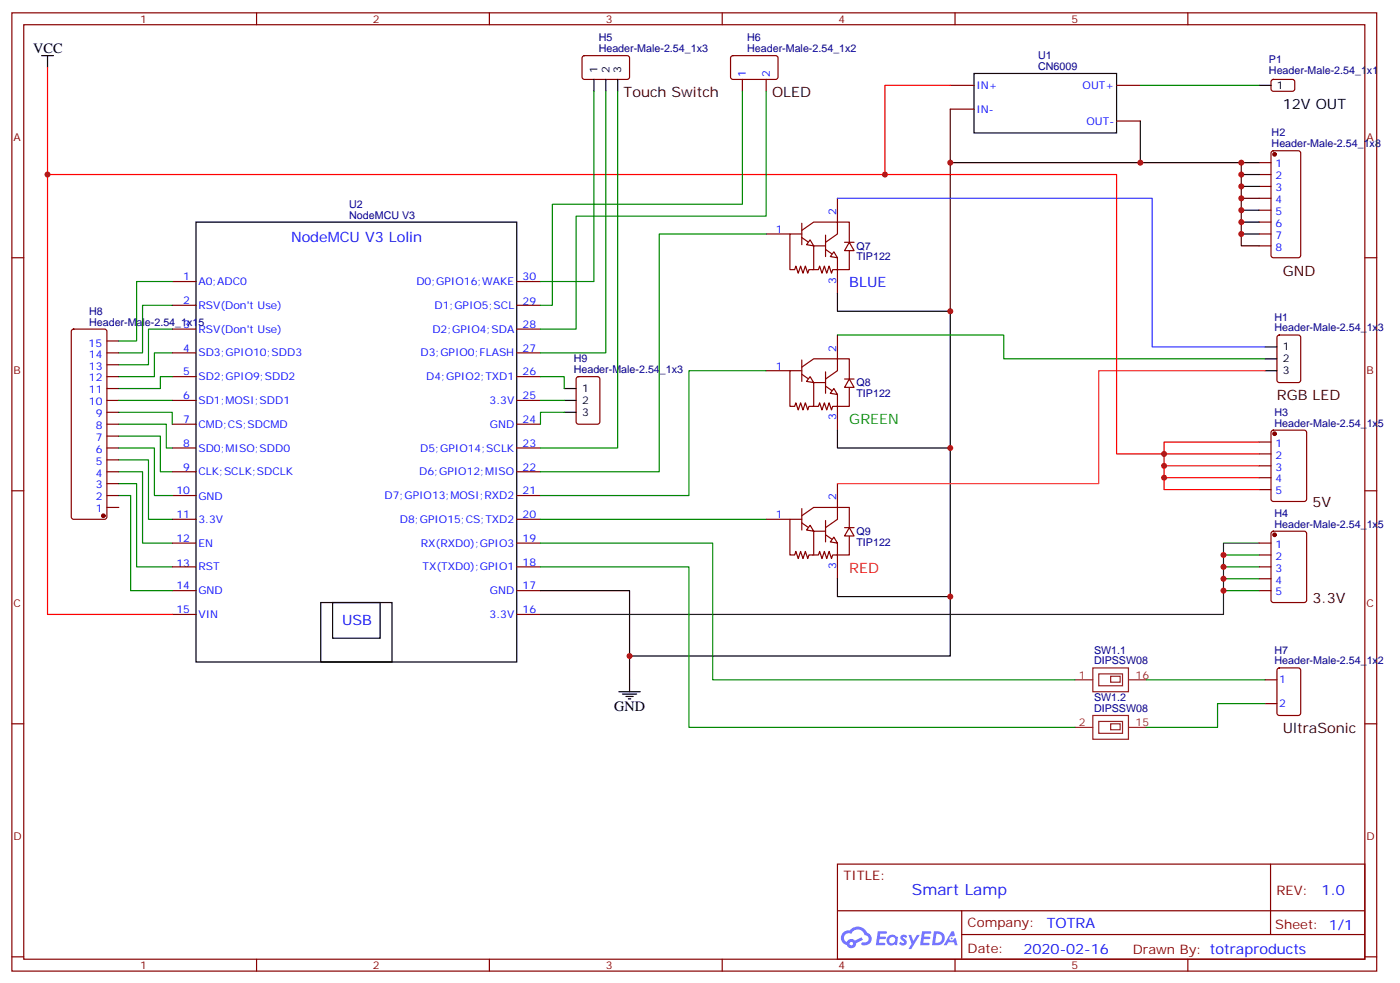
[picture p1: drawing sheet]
<svg xmlns="http://www.w3.org/2000/svg" width="416mm" height="292mm" viewBox="0 0 416 292" stroke-linecap="round" stroke-linejoin="round" font-family="sans-serif">
<g fill="none" stroke="#870000" stroke-width=".35">
<path d="M3.5 3.8h405.4v284.3h-405.4zM7.1 7.3h398.2v277.3h-398.2zM76.2 3.8v3.5M145.3 3.8v3.5M214.5 3.8v3.5M283.6 3.8v3.5M352.8 3.8v3.5M3.5 76.5h3.6M405.3 76.5h3.6M3.5 145.6h3.6M405.3 145.6h3.6M3.5 214.8h3.6"/>
<path d="M405.3 214.8h3.6M248.7 256.4h156.6v28.2h-156.6zM377.3 256.4v20.9M248.7 270.2h156.5M285.6 277.3h119.6M285.6 270.2v14.2M3.5 283.9h3.6M76.2 284.6v3.5M145.3 284.6v3.5M214.5 284.6v3.5M283.6 284.6v3.5M352.8 284.6v3.5"/>
<path d="M405.3 283.9h3.6"/>
</g>
<g fill="#5487ff">
<path d="M267.7 277.6a1.22 1.22 0 0 1 1.7 .2l-.4 .6a.47 .47 0 0 0-.3-.4 .47 .47 0 0 0-.5 .2l.1 .2a1.14 1.14 0 0 1 .8 1.8 1.14 1.14 0 0 1-1.9 0l-.2-.2 .5-.6 .7 .5a.29 .29 0 0 0 .3-.3 .29 .29 0 0 0-.2-.3 1.04 1.04 0 0 1-.6-1.7z"/>
<path d="M260.7 276.3h2.4l.3 .2-.2 .5-1.8 .1-.1 .8h1.5l.3 .4-.3 .4h-1.6l-.2 1.1h1.7l.2 .3-.2 .3-2.6 .1z"/>
<path d="M273.8 276.3h2.4l.3 .2-.1 .5-1.8 .1-.2 .8h1.6l.3 .4-.4 .4h-1.6l-.1 1.1h1.7l.2 .3-.2 .3-2.6 .1z"/>
<path d="M282.6 276.3h.7l.3 1.3-.6 .3a.69 .69 0 0 0-1 .3 .69 .69 0 0 0 .4 .9 .69 .69 0 0 0 .9-.6l.5-.2 .6 2.2h-.8l-.2-.9h-1.8l-.5 .9h-.8z"/>
<path d="M269.8 277.4h.8l.6 1.8 1.1-1.8h.9l-2.6 4.2h-.8l.9-1.5z"/>
<path d="M277.4 276.3l-.6 4.2h1.3a2.11 2.11 0 0 0 2.5-2.1 2.11 2.11 0 0 0-2.5-2.1zM278.1 277.1a1.39 1.39 0 0 1 1.7 1.4 1.39 1.39 0 0 1-1.8 1.3h-.3z"/>
<path d="M263.7 277.9a1.54 1.54 0 0 0-.1 2.2 1.54 1.54 0 0 0 2.2 .1l.6 .3 .3-2.3-.2-.3h-.4a1.49 1.49 0 0 0-2.4 0zM264 278.9a.94 .94 0 0 1 1.8 0 .94 .94 0 0 1-1.8 0z"/>
<path d="M250.4 276.7a2.18 2.18 0 0 0 1.1 3.7 1.44 1.44 0 0 0 1.6 .9 1.44 1.44 0 0 0 1.2-1.4l2-1.1-.5-.7-1.9 1a1.47 1.47 0 0 0-2.4 .4 1.39 1.39 0 0 1-.7-1.9 1.39 1.39 0 0 1 2-.5 2.12 2.12 0 0 1 2.2-1.3 2.12 2.12 0 0 1 1.9 1.7 1.14 1.14 0 0 1 1.1 1.4 1.14 1.14 0 0 1-1.7 .7 .43 .43 0 0 0-.5 .4 .43 .43 0 0 0 .4 .5 1.98 1.98 0 0 0 2.5-1.2 1.98 1.98 0 0 0-1.2-2.6 3.1 3.1 0 0 0-5.3-.6l-.9 .1zM252.3 280a.55 .55 0 0 1 1.1 0 .55 .55 0 0 1-1.1 0z"/>
<circle cx="282.6" cy="278.4" r=".26"/>
</g>
<path d="M289.3 21.8h42.3v17.6h-42.3zM58.2 65.9h95.3v130.5h-95.3zM95.2 178.8h21.2v17.6h-21.2zM98.8 178.8h14.1v10.6h-14.1z" fill="none" stroke="#000" stroke-width=".35"/>
<g fill="none" stroke="#870000" stroke-width=".35">
<path d="M282.2 25.3h7.1M282.2 32.4h7.1M331.6 25.3h7.1M331.6 35.9h7.1M238.1 69.4h-3.5v10.6h1.4l.4-1 .7 2.1 .7-2.1 .7 2.1 .7-2.1 .7 2.1 .3-1.1h2.9l.3-1 .7 2.1 .7-2.1 .7 2.1 .7-2.1 .7 2.1 .4-1.1h1.4M238.1 68.4l3.6-2.5h7v3.5l-3.5 2.5M238.1 66.3v6.3M238.1 70.5l3.6 2.5M245.2 73h-3.5v7M245.2 74l3.5 2.5v3.5h3.5v-5.6M245.2 69.8v6.3M248.7 65.9h3.5v6"/>
<path d="M250.8 71.9h2.8M51.2 97.6h7M51.2 90.6h7M51.2 83.5h7M153.5 97.6h7M153.5 90.6h7M153.5 83.5h7M51.2 118.8h7M51.2 111.8h7M51.2 104.7h7M153.5 118.8h7M153.5 111.8h7"/>
<path d="M153.5 104.7h7M51.2 140h7M51.2 132.9h7M51.2 125.9h7M153.5 140h7M153.5 132.9h7M153.5 125.9h7M51.2 154.1h7M51.2 147h7M153.5 154.1h7M153.5 147h7M51.2 175.3h7"/>
<path d="M51.2 168.2h7M51.2 161.1h7M153.5 175.3h7M153.5 168.2h7M153.5 161.1h7M51.2 182.3h7M153.5 182.3h7"/>
</g>
<g fill="#fff" stroke="#870000" stroke-width=".35">
<path d="M252.2 71.9l1.4 2.5h-2.8z"/>
<path d="M247.6 74.7l1.1 1.8-2.1-.4z"/>
<path d="M240.6 71.2l1.1 1.8-2.2-.4z"/>
</g>
<path d="M248.7 58.8v7.1M227.5 69.4h7.1M248.7 80v7.1M238.1 110h-3.5v10.6h1.4l.4-1.1 .7 2.1 .7-2.1 .7 2.1 .7-2.1 .7 2.1 .3-1h2.9l.3-1.1 .7 2.1 .7-2.1 .7 2.1 .7-2.1 .7 2.1 .4-1h1.4M238.1 108.9l3.6-2.4h7v3.5l-3.5 2.5M238.1 106.8v6.4M238.1 111.1l3.6 2.4M245.2 113.5h-3.5v7.1M245.2 114.6l3.5 2.5v3.5h3.5v-5.7M245.2 110.3v6.4M248.7 106.5h3.5v6M250.8 112.5h2.8" fill="none" stroke="#870000" stroke-width=".35"/>
<g fill="#fff" stroke="#870000" stroke-width=".35">
<path d="M252.2 112.5l1.4 2.4h-2.8z"/>
<path d="M247.6 115.3l1.1 1.8-2.1-.4z"/>
<path d="M240.6 111.8l1.1 1.7-2.2-.3z"/>
</g>
<path d="M248.7 99.4v7.1M227.5 110h7.1M248.7 120.6v7M238.1 154.1h-3.5v10.6h1.4l.4-1.1 .7 2.1 .7-2.1 .7 2.1 .7-2.1 .7 2.1 .3-1h2.9l.3-1.1 .7 2.1 .7-2.1 .7 2.1 .7-2.1 .7 2.1 .4-1h1.4M238.1 153l3.6-2.4h7v3.5l-3.5 2.5M238.1 150.9v6.4M238.1 155.2l3.6 2.4M245.2 157.6h-3.5v7.1M245.2 158.7l3.5 2.4v3.6h3.5v-5.7M245.2 154.4v6.4M248.7 150.6h3.5v6M250.8 156.6h2.8" fill="none" stroke="#870000" stroke-width=".35"/>
<g fill="#fff" stroke="#870000" stroke-width=".35">
<path d="M252.2 156.6l1.4 2.4h-2.8z"/>
<path d="M247.6 159.4l1.1 1.7-2.1-.3z"/>
<path d="M240.6 155.9l1.1 1.7-2.2-.3z"/>
</g>
<g fill="none" stroke="#870000" stroke-width=".35">
<path d="M173.1 16.7l.5-.2 12.9 .1 .5 .6-.1 5.9-.6 .5-13-.1-.4-.6v-5.7zM217.2 16.7l.5-.2 12.9 .1 .5 .6-.1 5.9-.6 .5-13-.1-.4-.6v-5.7zM220.5 23.6v3.5M227.5 23.6v3.5M377.7 23.8l.5-.2h5.9l.4 .7v2.4l-.7 .4-5.9-.1-.4-.6v-2.1zM373.9 48.3h3.6M373.9 51.8h3.6M373.9 55.3h3.6M373.9 58.8h3.6M377.7 44.9l.5-.2h7.4l.6 .5 .1 30.6-.5 .6-7.6 .1-.7-.5v-30.6zM373.9 62.4h3.6M373.9 65.9h3.6"/>
<path d="M373.9 69.4h3.6M373.9 73h3.6M21.4 97.9l.5-.3h9.1l.5 .3 .2 .5v55l-.2 .5-.5 .2h-9.1l-.5-.2-.2-.5v-55zM379.5 99.6l.4-.2h5.7l.6 .4 .1 13-.5 .7h-5.9l-.6-.4-.1-13zM31.7 118.8h3.6M31.7 115.3h3.6M31.7 111.8h3.6M31.7 108.2h3.6M31.7 104.7h3.6M31.7 101.2h3.6M171.3 112l.5-.2h5.6l.7 .4 .1 13-.5 .6-5.9 .1-.6-.5-.1-12.9zM31.7 140h3.6"/>
<path d="M31.7 136.5h3.6M31.7 132.9h3.6M31.7 129.4h3.6M31.7 125.9h3.6M31.7 122.3h3.6M373.9 131.2h3.6M373.9 134.7h3.6M373.9 138.2h3.6M377.7 127.8l.5-.2h9.1l.7 .5 .1 20-.5 .6-9.4 .1-.7-.5v-20zM31.7 150.6h3.6M31.7 147h3.6M31.7 143.5h3.6"/>
<path d="M227.5 154.1h7.1M248.7 143.5v7.1M373.9 141.7h3.6M373.9 145.3h3.6M377.7 157.8l.5-.2h9.1l.7 .5 .1 20-.5 .6-9.4 .1-.7-.5v-20zM248.7 164.7v7M373.9 161.1h3.6M373.9 164.7h3.6M373.9 168.2h3.6M373.9 171.7h3.6M373.9 175.3h3.6M379.5 198.4l.4-.2h5.7l.6 .4 .1 13-.5 .6-5.9 .1-.6-.5-.1-12.9z"/>
<path d="M375.7 201.7h3.5M375.7 208.8h3.5"/>
</g>
<g fill="none" stroke="#000" stroke-width=".35">
<path d="M12.3 16.5h3.6M14.1 16.5v3.5M176.4 23.6v3.5M179.9 23.6v3.5M183.4 23.6v3.5M373.9 25.3h3.6M368.7 51.8h5.2M368.7 55.3h5.2M368.7 62.4h5.2M368.7 65.9h5.2M368.7 69.4h5.2M248.7 87.1v5.3h33.5v102.3h-95.2"/>
<path d="M167.6 115.3h3.5M167.6 118.8h3.5M375.7 110h3.5M375.7 102.9h3.5M375.7 106.5h3.5M167.6 122.3h3.5M248.7 127.6v5.3h33.5M160.5 175.3h26.5v29.9M248.7 171.7v5.3h33.5M183.8 205.2h6.3M184.9 206h4.2M185.9 206.7h2.1"/>
<path d="M186.6 207.4h.7"/>
</g>
<g fill="#870000" stroke="#870000" stroke-width=".35">
<circle cx="378.5" cy="45.8" r=".53"/>
<circle cx="378.5" cy="158.7" r=".53"/>
<circle cx="378.5" cy="128.7" r=".53"/>
<circle cx="30.7" cy="153" r=".53"/>
</g>
<path d="M324.6 198.2h10.5v7h-10.5zM326.3 200h7.1v3.5h-7.1zM319.3 201.7h5.3M319.3 215.8h5.3M324.6 212.3h10.5v7.1h-10.5zM326.3 214.1h7.1v3.5h-7.1zM329.8 200.7h2.9v1.7h-2.9zM329.8 214.8h2.9v1.7h-2.9zM335.1 201.7h5.3M335.1 215.8h5.3" fill="none" stroke="#8c2424" stroke-width=".35"/>
<path d="M14.1 20v162.3h37.1M282.2 25.3h-19.4v26.5M14.1 51.8h317.5v82.9h42.3M345.7 138.2v3.5h28.2M373.9 131.2h-28.2v3.5M345.7 141.7v3.6h28.2" fill="none" stroke="#f00" stroke-width=".35"/>
<g fill="none" stroke="#008700" stroke-width=".35">
<path d="M176.4 27.1v56.4h-15.9M179.9 27.1v77.6h-19.4M183.4 27.1v105.8h-22.9M220.5 27.1v33.5h-56.5v30h-3.5M227.5 27.1v37h-56.4v33.5h-10.6M338.7 25.3h35.2M227.5 69.4h-31.7v70.6h-35.3M51.2 83.5h-10.6v17.7h-5.3M51.2 90.6h-8.9v14.1h-7M51.2 97.6h-7.1v10.6h-8.8M248.7 99.4h49.4v7.1h77.6M35.3 118.8h15.9"/>
<path d="M51.2 104.7h-5.3v7.1h-10.6M51.2 111.8h-3.6v3.5h-12.3M160.5 111.8h7.1v3.5M160.5 118.8h7.1M227.5 110h-22.9v37h-44.1M35.3 122.3h15.9v3.6M35.3 125.9h14.1v7h1.8M35.3 129.4h12.3v10.6h3.6M35.3 132.9h10.6v14.1h5.3M35.3 136.5h8.8v17.6h7.1M35.3 140h7v21.1h8.9M167.6 122.3h-7.1v3.6"/>
<path d="M35.3 143.5h5.3v24.7h10.6M35.3 147h3.5v28.3h12.4M160.5 154.1h67M160.5 161.1h51.2v40.6h107.6M160.5 168.2h44.1v47.6h114.7M363.4 164.7h10.5M363.4 168.2h10.5M363.4 171.7h10.5M363.4 175.3h10.5M340.4 201.7h35.3M375.7 208.8h-14.1v7h-21.2"/>
</g>
<path d="M282.2 32.4v60M338.7 35.9v12.4h-56.5M338.7 48.3h35.2M368.7 48.3v24.7h5.2M368.7 58.8h5.2" fill="none" stroke="#300" stroke-width=".35"/>
<path d="M248.7 58.8h93.5v44.1h33.5" fill="none" stroke="#33f" stroke-width=".35"/>
<path d="M375.7 110h-49.4v33.5h-77.6" fill="none" stroke="#f33" stroke-width=".35"/>
<path d="M373.9 161.1h-10.5v21.2h-202.9" fill="none" stroke="#330" stroke-width=".35"/>
<path d="M345.7 134.7v3.5h28.2" fill="none" stroke="#f30" stroke-width=".35"/>
<g fill="#c00">
<circle cx="282.2" cy="132.9" r=".88"/>
<circle cx="282.2" cy="177" r=".88"/>
<circle cx="187" cy="194.7" r=".88"/>
<circle cx="282.2" cy="92.4" r=".88"/>
<circle cx="282.2" cy="48.3" r=".88"/>
<circle cx="338.7" cy="48.3" r=".88"/>
<circle cx="368.7" cy="48.3" r=".88"/>
<circle cx="368.7" cy="51.8" r=".88"/>
<circle cx="368.7" cy="55.3" r=".88"/>
<circle cx="368.7" cy="58.8" r=".88"/>
<circle cx="368.7" cy="62.4" r=".88"/>
<circle cx="368.7" cy="65.9" r=".88"/>
<circle cx="368.7" cy="69.4" r=".88"/>
<circle cx="363.4" cy="164.7" r=".88"/>
<circle cx="363.4" cy="168.2" r=".88"/>
<circle cx="363.4" cy="171.7" r=".88"/>
<circle cx="363.4" cy="175.3" r=".88"/>
<circle cx="345.7" cy="134.7" r=".88"/>
<circle cx="345.7" cy="138.2" r=".88"/>
<circle cx="345.7" cy="141.7" r=".88"/>
<circle cx="14.1" cy="51.8" r=".88"/>
<circle cx="262.8" cy="51.8" r=".88"/>
</g>
<text font-size="4.6" fill="#00f" x="270.8" y="265.4">Smart Lamp</text>
<g font-size="4.2">
<text x="9.9" y="15.8">VCC</text>
<text x="381" y="32.4">12V OUT</text>
<text x="182.4" y="210.9">GND</text>
</g>
<g font-size="4.2" fill="#300">
<text x="185.2" y="28.9">Touch Switch</text>
<text x="229.3" y="28.9">OLED</text>
<text x="381" y="81.8">GND</text>
<text x="379.2" y="118.8">RGB LED</text>
<text x="389.8" y="150.6">5V</text>
<text x="389.8" y="178.8">3.3V</text>
<text x="381" y="217.6">UltraSonic</text>
</g>
<g font-size="4.2" fill="#00f">
<text x="86.4" y="72">NodeMCU V3 Lolin</text>
<text x="252.2" y="85.3">BLUE</text>
<text x="101.6" y="185.5">USB</text>
<text x="392.5" y="265.7">1.0</text>
<text x="310.9" y="275.2">TOTRA</text>
<text x="304" y="283">2020-02-16</text>
</g>
<text font-size="4.2" fill="#0c0" x="252.2" y="125.9">GREEN</text>
<text font-size="4.2" fill="#f30" x="252.2" y="170">RED</text>
<g font-size="3.9" fill="#800">
<text x="250.5" y="261">TITLE:</text>
<text x="379.1" y="265.7">REV:</text>
<text x="287.4" y="275.2">Company:</text>
<text x="378.7" y="275.8">Sheet: 1/1</text>
<text x="287.4" y="282.9">Date:</text>
<text x="336.4" y="282.9">Drawn By: totraproducts</text>
</g>
<g font-size="3.2" fill="#800">
<text x="41.6" y="6.8">1</text>
<text x="110.8" y="6.8">2</text>
<text x="179.9" y="6.8">3</text>
<text x="249.1" y="6.8">4</text>
<text x="318.2" y="6.8">5</text>
<text x="4.1" y="41.9">A</text>
<text x="405.9" y="41.9">A</text>
<text x="4.1" y="111.1">B</text>
<text x="405.9" y="111.1">B</text>
<text x="4.1" y="180.2">C</text>
<text x="405.9" y="180.2">C</text>
<text x="4.1" y="249.3">D</text>
<text x="405.9" y="249.3">D</text>
<text x="41.6" y="287.6">1</text>
<text x="110.8" y="287.6">2</text>
<text x="179.9" y="287.6">3</text>
<text x="249.1" y="287.6">4</text>
<text x="318.2" y="287.6">5</text>
</g>
<g font-size="3.2" fill="#000080">
<text x="177.8" y="15.5">Header-Male-2.54_1x3</text>
<text x="177.8" y="12.3">H5</text>
<text x="221.9" y="15.5">Header-Male-2.54_1x2</text>
<text x="221.9" y="12.2">H6</text>
<text x="308.3" y="17.6">U1</text>
<text x="308.3" y="20.7">CN6009</text>
<text x="376.9" y="22">Header-Male-2.54_1x1</text>
<text x="376.9" y="18.8">P1</text>
<text x="377.7" y="40.5">H2</text>
<text x="377.7" y="43.7">Header-Male-2.54_1x8</text>
<text x="103.7" y="64.8">NodeMCU V3</text>
<text x="103.7" y="61.7">U2</text>
<text x="254.4" y="77.3">TIP122</text>
<text x="254.4" y="74.1">Q7</text>
<text x="26.5" y="93.4">H8</text>
<text x="378.5" y="95.1">H1</text>
<text x="26.5" y="96.6">Header-Male-2.54_1x15</text>
<text x="378.5" y="98.4">Header-Male-2.54_1x3</text>
<text x="170.4" y="107.5">H9</text>
<text x="170.4" y="110.7">Header-Male-2.54_1x3</text>
<text x="254.4" y="117.8">TIP122</text>
<text x="254.4" y="114.7">Q8</text>
<text x="378.5" y="123.5">H3</text>
<text x="378.5" y="126.6">Header-Male-2.54_1x5</text>
<text x="378.5" y="153.4">H4</text>
<text x="254.4" y="161.9">TIP122</text>
<text x="254.4" y="158.8">Q9</text>
<text x="378.5" y="156.6">Header-Male-2.54_1x5</text>
<text x="324.9" y="197.1">DIPSSW08</text>
<text x="324.9" y="194">SW1.1</text>
<text x="378.5" y="197.1">Header-Male-2.54_1x2</text>
<text x="378.5" y="194">H7</text>
<text x="324.9" y="208.1">SW1.2</text>
<text x="324.9" y="211.2">DIPSSW08</text>
</g>
<g font-size="3.2">
<text x="177.4" y="21.8" transform="rotate(-90 177.4 21.8)">1</text>
<text x="181" y="21.8" transform="rotate(-90 181 21.8)">2</text>
<text x="184.5" y="21.8" transform="rotate(-90 184.5 21.8)">3</text>
<text x="379.2" y="26.4">1</text>
<text x="381" y="104">1</text>
<text x="381" y="107.5">2</text>
<text x="381" y="111.1">3</text>
<text x="172.9" y="116.3">1</text>
<text x="172.9" y="119.9">2</text>
<text x="172.9" y="123.4">3</text>
</g>
<g font-size="3.2" fill="#00f">
<text x="221.5" y="22.9" transform="rotate(-90 221.5 22.9)">1</text>
<text x="228.6" y="22.9" transform="rotate(-90 228.6 22.9)">2</text>
<text x="290" y="26.4">IN+</text>
<text x="321.5" y="26.4">OUT+</text>
<text x="290" y="33.4">IN-</text>
<text x="322.7" y="37">OUT-</text>
<text x="378.8" y="49.7">1</text>
<text x="378.8" y="53.2">2</text>
<text x="378.8" y="56.7">3</text>
<text x="248.4" y="63.8" transform="rotate(-90 248.4 63.8)">2</text>
<text x="378.8" y="60.3">4</text>
<text x="378.8" y="63.8">5</text>
<text x="230.5" y="69.1">1</text>
<text x="378.8" y="67.3">6</text>
<text x="378.8" y="70.8">7</text>
<text x="378.8" y="74.4">8</text>
<text x="54.4" y="83.2">1</text>
<text x="155.2" y="83.2">30</text>
<text x="58.9" y="84.6">A0;ADC0</text>
<text x="123.7" y="84.6">D0;GPIO16;WAKE</text>
<text x="248.4" y="84.1" transform="rotate(-90 248.4 84.1)">3</text>
<text x="54.4" y="90.2">2</text>
<text x="58.9" y="91.7">RSV(Don't Use)</text>
<text x="129" y="91.7">D1;GPIO5;SCL</text>
<text x="155.2" y="90.6">29</text>
<text x="54.4" y="97.3">3</text>
<text x="58.9" y="98.7">RSV(Don't Use)</text>
<text x="128.4" y="98.7">D2;GPIO4;SDA</text>
<text x="155.2" y="97.3">28</text>
<text x="26.3" y="102.9">15</text>
<text x="26.4" y="106.1">14</text>
<text x="54.4" y="104.4">4</text>
<text x="58.9" y="105.8">SD3;GPIO10;SDD3</text>
<text x="124.9" y="105.8">D3;GPIO0;FLASH</text>
<text x="155.2" y="104.4">27</text>
<text x="248.4" y="104.4" transform="rotate(-90 248.4 104.4)">2</text>
<text x="26.4" y="113.2">12</text>
<text x="26.4" y="109.6">13</text>
<text x="54.4" y="111.4">5</text>
<text x="58.9" y="112.8">SD2;GPIO9;SDD2</text>
<text x="126.6" y="112.8">D4;GPIO2;TXD1</text>
<text x="155.2" y="111.4">26</text>
<text x="230.5" y="109.6">1</text>
<text x="26.4" y="116.7">11</text>
<text x="54.4" y="118.5">6</text>
<text x="58.9" y="119.9">SD1;MOSI;SDD1</text>
<text x="145.4" y="119.9">3.3V</text>
<text x="155.2" y="118.5">25</text>
<text x="26.4" y="120.2">10</text>
<text x="28.4" y="123.8">9</text>
<text x="54.4" y="125.5">7</text>
<text x="155.2" y="125.5">24</text>
<text x="248.4" y="124.7" transform="rotate(-90 248.4 124.7)">3</text>
<text x="28.4" y="130.8">7</text>
<text x="28.4" y="127.3">8</text>
<text x="58.9" y="126.9">CMD;CS;SDCMD</text>
<text x="145.5" y="126.9">GND</text>
<text x="28.4" y="137.9">5</text>
<text x="28.4" y="134.3">6</text>
<text x="54.4" y="132.6">8</text>
<text x="58.9" y="134">SD0;MISO;SDD0</text>
<text x="124.8" y="134">D5;GPIO14;SCLK</text>
<text x="155.2" y="132.6">23</text>
<text x="378.8" y="132.6">1</text>
<text x="378.8" y="136.1">2</text>
<text x="28.4" y="141.4">4</text>
<text x="54.4" y="139.6">9</text>
<text x="58.9" y="141">CLK;SCLK;SDCLK</text>
<text x="124.5" y="141">D6;GPIO12;MISO</text>
<text x="155.2" y="139.6">22</text>
<text x="378.8" y="139.6">3</text>
<text x="378.8" y="143.2">4</text>
<text x="28.4" y="148.4">2</text>
<text x="28.4" y="144.9">3</text>
<text x="52.4" y="146.7">10</text>
<text x="58.9" y="148.4">GND</text>
<text x="114.2" y="148.1">D7;GPIO13;MOSI;RXD2</text>
<text x="155.2" y="146.7">21</text>
<text x="248.4" y="148.4" transform="rotate(-90 248.4 148.4)">2</text>
<text x="378.8" y="146.7">5</text>
<text x="28.4" y="152">1</text>
<text x="52.4" y="153.7">11</text>
<text x="58.9" y="155.2">3.3V</text>
<text x="118.8" y="155.2">D8;GPIO15;CS;TXD2</text>
<text x="155.2" y="153.7">20</text>
<text x="230.5" y="153.7">1</text>
<text x="52.4" y="160.8">12</text>
<text x="155.2" y="160.8">19</text>
<text x="58.9" y="162.2">EN</text>
<text x="125" y="162.2">RX(RXD0);GPIO3</text>
<text x="155.2" y="167.9">18</text>
<text x="378.8" y="162.6">1</text>
<text x="378.8" y="166.1">2</text>
<text x="52.4" y="168.2">13</text>
<text x="58.9" y="169.3">RST</text>
<text x="125.5" y="169.3">TX(TXD0);GPIO1</text>
<text x="248.4" y="168.8" transform="rotate(-90 248.4 168.8)">3</text>
<text x="378.8" y="169.6">3</text>
<text x="378.8" y="173.1">4</text>
<text x="52.4" y="174.9">14</text>
<text x="58.9" y="176.3">GND</text>
<text x="145.5" y="176.3">GND</text>
<text x="155.2" y="174.9">17</text>
<text x="378.8" y="176.7">5</text>
<text x="52.4" y="182">15</text>
<text x="58.9" y="183.4">VIN</text>
<text x="145.4" y="183.4">3.3V</text>
<text x="155.2" y="182">16</text>
<text x="379.9" y="202.8">1</text>
<text x="379.9" y="209.8">2</text>
</g>
<g font-size="3.2" fill="#8d2323">
<text x="320.4" y="201.4">1</text>
<text x="337.3" y="201.4">16</text>
<text x="320.4" y="215.5">2</text>
<text x="337.3" y="215.5">15</text>
</g>
</svg>
